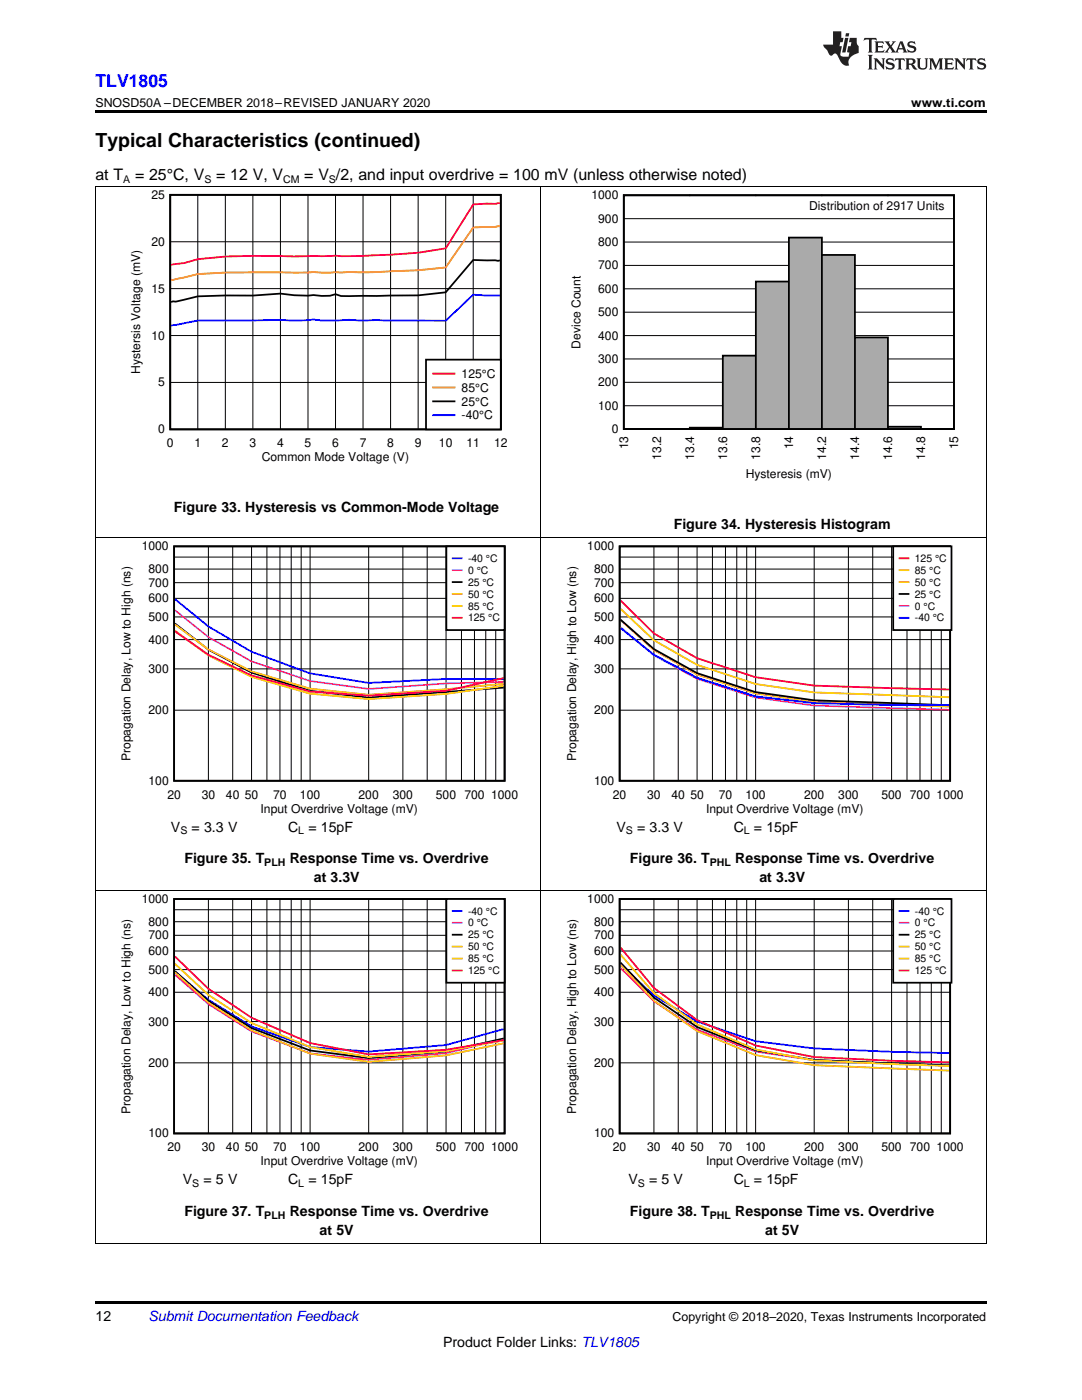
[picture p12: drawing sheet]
<svg xmlns="http://www.w3.org/2000/svg" width="216mm" height="279mm" viewBox="0 0 216 279" stroke-linecap="round" stroke-linejoin="round" font-family="sans-serif">
<path d="M19 259.7h177.8v.5h-177.8z" fill="#000"/>
<path d="M19.1 177.7v70.4M107.9 177.7v70.4M196.8 177.7v70.4M19 248.1h177.8" fill="none" stroke="#000" stroke-width=".2"/>
<path d="M23.7 178.4h79.6v54.7h-79.6z" fill-rule="evenodd" fill="#fff"/>
<path d="M34.7 179.4h66v46.8h-66zM34.9 193.8l6.7 5.9 8.6 5.5 11.7 4.4 11.7 1.6 15.4-1.4 11.5-2.6" fill="none" stroke="#000" stroke-width=".35"/>
<g fill="none" stroke="#000" stroke-width=".2">
<path d="M41.6 179.4v46.8M46.4 179.4v46.8M50.2 179.4v46.8M53.3 179.4v46.8M55.9 179.4v46.8M58.1 179.4v46.8M60.1 179.4v46.8M61.9 179.4v46.8M73.6 179.4v46.8M80.4 179.4v46.8M85.2 179.4v46.8M89 179.4v46.8"/>
<path d="M92.1 179.4v46.8M94.7 179.4v46.8M96.9 179.4v46.8M98.9 179.4v46.8M34.7 198h66M34.7 193.5h66M34.7 189.8h66M34.7 186.7h66M34.7 183.9h66M34.7 181.6h66M34.7 212.1h66M34.7 203.9h66"/>
</g>
<path d="M34.9 193.9l6.7 5.6 8.6 5.3 11.7 4.2 11.7 .9 15.4-1.3 11.5-3.2" fill="none" stroke="#00f" stroke-width=".35"/>
<path d="M34.9 194.5l6.7 5.9 8.6 5.4 11.7 4.4 11.7 1.3 15.4-1.3 11.5-2.9" fill="none" stroke="#f0f" stroke-width=".35"/>
<path d="M34.9 194l6.7 6.1 8.6 5.5 11.7 4.7 11.7 1.6 15.4-1.3 11.5-2.4" fill="none" stroke="#f90" stroke-width=".35"/>
<path d="M34.9 192.4l6.7 6.2 8.6 5.6 11.7 4.8 11.7 1.9 15.4-1.1 11.5-2.1" fill="none" stroke="#fc0" stroke-width=".35"/>
<path d="M34.9 190.9l6.7 6.4 8.6 5.8 11.7 5.1 11.7 2.2 15.4-.9 11.5-1.9" fill="none" stroke="#f00" stroke-width=".35"/>
<path d="M89.1 179.4h11.6v16.7h-11.6z" fill-rule="evenodd" fill="#fff"/>
<path d="M89.1 179.4h11.6v16.7h-11.6zM90.3 186.5h1.8" fill="none" stroke="#000" stroke-width=".35"/>
<path d="M90.3 181.8h1.8" fill="none" stroke="#00f" stroke-width=".35"/>
<path d="M90.3 184.2h1.8" fill="none" stroke="#f0f" stroke-width=".35"/>
<path d="M90.3 188.9h1.8" fill="none" stroke="#f90" stroke-width=".35"/>
<path d="M90.3 191.3h1.8" fill="none" stroke="#fc0" stroke-width=".35"/>
<path d="M90.3 193.7h1.8" fill="none" stroke="#f00" stroke-width=".35"/>
<path d="M112.6 178.4h79.6v54.7h-79.6z" fill-rule="evenodd" fill="#fff"/>
<path d="M123.6 179.4h66v46.8h-66zM123.8 192.1l6.7 7 8.6 5.9 11.7 4.6 11.7 1.9 26.9 1.1" fill="none" stroke="#000" stroke-width=".35"/>
<g fill="none" stroke="#000" stroke-width=".2">
<path d="M130.5 179.4v46.8M135.3 179.4v46.8M139.1 179.4v46.8M142.2 179.4v46.8M144.8 179.4v46.8M147 179.4v46.8M149 179.4v46.8M150.8 179.4v46.8M162.5 179.4v46.8M169.3 179.4v46.8M174.1 179.4v46.8M177.9 179.4v46.8"/>
<path d="M181 179.4v46.8M183.6 179.4v46.8M185.8 179.4v46.8M187.8 179.4v46.8M123.6 198h66M123.6 193.5h66M123.6 189.8h66M123.6 186.7h66M123.6 183.9h66M123.6 181.6h66M123.6 212.1h66M123.6 203.9h66"/>
</g>
<path d="M123.8 192.5l6.7 6.2 8.6 5.2 11.7 3.9 11.7 1.4 15.4 .7 11.5 .3" fill="none" stroke="#00f" stroke-width=".35"/>
<path d="M123.8 193.2l6.7 6.6 8.6 5.7 11.7 4.4 11.7 1.7 26.9 1.1" fill="none" stroke="#f0f" stroke-width=".35"/>
<path d="M123.8 192.5l6.7 7.2 8.6 6.1 11.7 4.8 11.7 2 26.9 1.1" fill="none" stroke="#f90" stroke-width=".35"/>
<path d="M123.8 190.5l6.7 7.7 8.6 6.3 11.7 5 11.7 2.1 26.9 1.2" fill="none" stroke="#fc0" stroke-width=".35"/>
<path d="M123.8 189.1l6.7 8.1 8.6 6.4 11.7 5.1 11.7 2.3 15.4 .7 11.5 .3" fill="none" stroke="#f00" stroke-width=".35"/>
<path d="M178.2 179.4h11.7v16.7h-11.7z" fill-rule="evenodd" fill="#fff"/>
<path d="M178.2 179.4h11.7v16.7h-11.7zM179.5 186.5h1.8" fill="none" stroke="#000" stroke-width=".35"/>
<path d="M179.5 181.8h1.8" fill="none" stroke="#00f" stroke-width=".35"/>
<path d="M179.5 184.2h1.8" fill="none" stroke="#f0f" stroke-width=".35"/>
<path d="M179.5 188.9h1.8" fill="none" stroke="#f90" stroke-width=".35"/>
<path d="M179.5 191.3h1.8" fill="none" stroke="#fc0" stroke-width=".35"/>
<path d="M179.5 193.7h1.8" fill="none" stroke="#f00" stroke-width=".35"/>
<path d="M19.1 107.4v70.4M107.9 107.4v70.4M196.8 107.4v70.4M19 177.7h177.8" fill="none" stroke="#000" stroke-width=".2"/>
<path d="M23.7 108.1h79.6v54.7h-79.6z" fill-rule="evenodd" fill="#fff"/>
<path d="M34.7 109h66v46.8h-66zM34.9 124.4l6.7 5.3 8.6 4.5 11.7 3.7 11.7 1.3 26.9-2" fill="none" stroke="#000" stroke-width=".35"/>
<g fill="none" stroke="#000" stroke-width=".2">
<path d="M34.7 119.4h66M34.7 116.3h66M34.7 113.6h66M34.7 111.2h66M41.6 109v46.8M46.4 109v46.8M50.2 109v46.8M53.3 109v46.8M55.9 109v46.8M58.1 109v46.8M60.1 109v46.8M61.9 109v46.8"/>
<path d="M73.6 109v46.8M80.4 109v46.8M85.2 109v46.8M89 109v46.8M92.1 109v46.8M94.7 109v46.8M96.9 109v46.8M98.9 109v46.8M34.7 133.5h66M34.7 127.6h66M34.7 123.1h66M34.7 141.7h66"/>
</g>
<path d="M34.9 119.6l6.7 5.4 8.6 5.1 11.7 4.3 11.7 1.9 15.4-.8h11.5" fill="none" stroke="#00f" stroke-width=".35"/>
<path d="M34.9 121.8l6.7 5.3 8.6 4.9 11.7 3.9 11.7 1.6 15.4-1.1 11.5-.3" fill="none" stroke="#f0f" stroke-width=".35"/>
<path d="M34.9 124.6l6.7 5 8.6 4.4 11.7 3.4 11.7 1.3 15.4-1.1 11.5-1.1" fill="none" stroke="#f90" stroke-width=".35"/>
<path d="M34.9 125.9l6.7 4.9 8.6 4.3 11.7 3.3 11.7 1.1 15.4-1 11.5-1.6" fill="none" stroke="#fc0" stroke-width=".35"/>
<path d="M34.9 126l6.7 4.7 8.6 4.1 11.7 3.2 11.7 .8 15.4-.9 11.5-2.6" fill="none" stroke="#f00" stroke-width=".35"/>
<path d="M89.1 109h11.6v16.7h-11.6z" fill-rule="evenodd" fill="#fff"/>
<path d="M89.1 109h11.6v16.7h-11.6zM90.3 116.2h1.8" fill="none" stroke="#000" stroke-width=".35"/>
<path d="M90.3 111.4h1.8" fill="none" stroke="#00f" stroke-width=".35"/>
<path d="M90.3 113.8h1.8" fill="none" stroke="#f0f" stroke-width=".35"/>
<path d="M90.3 118.5h1.8" fill="none" stroke="#f90" stroke-width=".35"/>
<path d="M90.3 120.9h1.8" fill="none" stroke="#fc0" stroke-width=".35"/>
<path d="M90.3 123.3h1.8" fill="none" stroke="#f00" stroke-width=".35"/>
<path d="M112.6 108.1h79.6v54.7h-79.6z" fill-rule="evenodd" fill="#fff"/>
<path d="M123.6 109h66v46.8h-66zM123.8 123.7l6.7 5.8 8.6 4.8 11.7 3.8 11.7 1.7 26.9 1" fill="none" stroke="#000" stroke-width=".35"/>
<g fill="none" stroke="#000" stroke-width=".2">
<path d="M123.6 119.4h66M123.6 116.3h66M123.6 113.6h66M123.6 111.2h66M130.5 109v46.8M135.3 109v46.8M139.1 109v46.8M142.2 109v46.8M144.8 109v46.8M147 109v46.8M149 109v46.8M150.8 109v46.8"/>
<path d="M162.5 109v46.8M169.3 109v46.8M174.1 109v46.8M177.9 109v46.8M181 109v46.8M183.6 109v46.8M185.8 109v46.8M187.8 109v46.8M123.6 133.5h66M123.6 127.6h66M123.6 123.1h66M123.6 141.7h66"/>
</g>
<path d="M123.8 119.8l6.7 6.6 8.6 5 11.7 3.8 11.7 1.6 26.9 .8" fill="none" stroke="#f00" stroke-width=".35"/>
<path d="M123.8 121.5l6.7 6.3 8.6 4.9 11.7 3.8 11.7 1.7 26.9 1" fill="none" stroke="#fc0" stroke-width=".35"/>
<path d="M123.8 123.7l6.7 6 8.6 4.9 11.7 3.8 11.7 1.7 26.9 .9" fill="none" stroke="#f90" stroke-width=".35"/>
<path d="M123.8 125.2l6.7 5.6 8.6 4.7 11.7 3.7 11.7 1.6 26.9 .8" fill="none" stroke="#f0f" stroke-width=".35"/>
<path d="M123.8 125.3l6.7 5.4 8.6 4.6 11.7 3.7 11.7 1.3 15.4 .4h11.5" fill="none" stroke="#00f" stroke-width=".35"/>
<path d="M178.2 109h11.7v16.7h-11.7z" fill-rule="evenodd" fill="#fff"/>
<path d="M178.2 109h11.7v16.7h-11.7zM179.5 118.5h1.8" fill="none" stroke="#000" stroke-width=".35"/>
<path d="M179.5 111.4h1.8" fill="none" stroke="#f00" stroke-width=".35"/>
<path d="M179.5 113.8h1.8" fill="none" stroke="#fc0" stroke-width=".35"/>
<path d="M179.5 116.2h1.8" fill="none" stroke="#f90" stroke-width=".35"/>
<path d="M179.5 120.9h1.8" fill="none" stroke="#f0f" stroke-width=".35"/>
<path d="M179.5 123.3h1.8" fill="none" stroke="#00f" stroke-width=".35"/>
<path d="M19.1 37.3v70.1M107.9 37.3v70.1M196.8 37.3v70.1M19 107.3h177.8" fill="none" stroke="#000" stroke-width=".2"/>
<path d="M113.4 38h77.9v58.1h-77.9z" fill-rule="evenodd" fill="#fff"/>
<path d="M124.5 39h65.8v46.6h-65.8zM124.5 85.6h6.6zM131.1 85.6h6.5zM137.6 85.4h6.6v.2h-6.6z" fill="none" stroke="#000" stroke-width=".35"/>
<g fill="none" stroke="#000" stroke-width=".2">
<path d="M124.5 38.8v.4M124.5 39h65.9M137.6 38.8v.4M150.8 38.8v.4M164 38.8v.4M177.2 38.8v.4M190.3 38.8v.4M124.5 57.6h65.9M124.5 53h65.9M124.5 48.3h65.9M124.5 43.6h65.9M124.5 76.3h65.9"/>
<path d="M124.5 71.6h65.9M124.5 67h65.9M124.5 62.3h65.9M124.5 85.5v.3M124.5 85.6h65.9M124.5 81h65.9M137.6 85.5v.3M150.8 85.5v.3M164 85.5v.3M177.2 85.5v.3M190.3 85.5v.3"/>
</g>
<path d="M124.5 85.6h13.2" fill="none" stroke="#aaa" stroke-width=".2"/>
<path d="M137.6 85.5h6.6" fill="none" stroke="#aaa" stroke-width=".29"/>
<path d="M144.2 71h6.6v14.6h-6.6z" fill-rule="evenodd" fill="#aaa"/>
<path d="M144.2 71h6.6v14.6h-6.6z" fill="none" stroke="#000" stroke-width=".35"/>
<path d="M150.8 56.2h6.6v29.4h-6.6z" fill-rule="evenodd" fill="#aaa"/>
<path d="M150.8 56.2h6.6v29.4h-6.6z" fill="none" stroke="#000" stroke-width=".35"/>
<path d="M157.4 47.4h6.6v38.2h-6.6z" fill-rule="evenodd" fill="#aaa"/>
<path d="M157.4 47.4h6.6v38.2h-6.6z" fill="none" stroke="#000" stroke-width=".35"/>
<path d="M164 50.9h6.6v34.7h-6.6z" fill-rule="evenodd" fill="#aaa"/>
<path d="M164 50.9h6.6v34.7h-6.6z" fill="none" stroke="#000" stroke-width=".35"/>
<path d="M170.6 67.3h6.6v18.3h-6.6z" fill-rule="evenodd" fill="#aaa"/>
<path d="M170.6 67.3h6.6v18.3h-6.6z" fill="none" stroke="#000" stroke-width=".35"/>
<path d="M177.2 85.2h6.6v.4h-6.6z" fill-rule="evenodd" fill="#aaa"/>
<path d="M177.2 85.2h6.6v.4h-6.6zM183.8 85.6h6.5z" fill="none" stroke="#000" stroke-width=".35"/>
<path d="M183.8 85.6h6.6" fill="none" stroke="#aaa" stroke-width=".2"/>
<circle cx="190.3" cy="85.6" r=".18" fill="#000"/>
<path d="M124.5 39h65.8v46.6h-65.8z" fill="none" stroke="#000" stroke-width=".35"/>
<path d="M25.6 37.9h75.6v54.7h-75.6z" fill-rule="evenodd" fill="#fff"/>
<path d="M34 38.9h65.9v46.8h-65.9zM99.8 52l-.4 .1-5-.2-5.5 6.4-5.5 .6-15.4 .2-1.1-.4-1.1 .3-1.6 .1-1.7-.2-1 .1-2.8-.1-2.7-.3-5.5 .4-11 .1-4.4 1.1-.6-.1-.4 .2" fill="none" stroke="#000" stroke-width=".35"/>
<g fill="none" stroke="#000" stroke-width=".2">
<path d="M39.5 38.9v46.8M45 38.9v46.8M50.5 38.9v46.8M56 38.9v46.8M61.5 38.9v46.8M66.9 38.9v46.8M72.4 38.9v46.8M77.9 38.9v46.8M83.4 38.9v46.8M88.9 38.9v46.8M94.4 38.9v46.8M34 57.6h65.9"/>
<path d="M34 48.2h65.9M34 76.3h65.9M34 67h65.9"/>
</g>
<path d="M99.8 40.5l-1 .2-4.4 .1-5.5 8.8-5.5 .8-5.5 .4-6.6 .3-4.4-.1-8.2 .2a127.4 127.4 0 0 0-19.2 .5l-2.8 .8-2.6 .4" fill="none" stroke="#f00" stroke-width=".35"/>
<path d="M99.8 45.2l-5.4 .2-5.5 8a158.3 158.3 0 0 1-22 .9l-8.2 .1a253.6 253.6 0 0 0-19.2 .3l-5 1.2-.4-.1" fill="none" stroke="#f60" stroke-width=".35"/>
<path d="M99.8 59l-5.4-.2-5.5 5.2h-16.5l-2.7-.2-5.5 .2-1.7-.2-3.8 .2-2.7-.1-16.5 .1-5.4 1" fill="none" stroke="#00f" stroke-width=".35"/>
<path d="M85 71.8h14.9v13.9h-14.9z" fill-rule="evenodd" fill="#fff"/>
<path d="M85 71.8h14.9v13.9h-14.9zM86.4 80.1h4.3" fill="none" stroke="#000" stroke-width=".35"/>
<path d="M86.4 74.6h4.3" fill="none" stroke="#f00" stroke-width=".35"/>
<path d="M86.4 77.3h4.3" fill="none" stroke="#f60" stroke-width=".35"/>
<path d="M86.4 82.9h4.3" fill="none" stroke="#00f" stroke-width=".35"/>
<path d="M19 37.2h177.8" fill="none" stroke="#000" stroke-width=".2"/>
<path d="M19 22h177.8v.5h-177.8z" fill="#000"/>
<g fill="#231f20">
<path d="M172.5 7.6l-.1 .5 .4-.2h.6v.1v2.1l-.2 .4h.9l-.2-.4v-2.1l.1-.1h.5l.5 .2-.2-.5zM174.5 8.3l.2 .3v1.5l-.2 .4h1.8l.2-.6a1.04 1.04 0 0 1-1.3 .2v-.7h.6l.3 .2v-.6l-.3 .2h-.6v-.6l.8-.1 .4 .3-.2-.5zM176.5 8.3l.9 1.1-.9 1.1h.8l-.2-.2 .4-.7 .5 .7-.2 .2h1.5l-.2-.2 .2-.4h.9l.1 .4-.2 .2h1l-.3-.3-.7-1.9h-.5l-.9 2-.8-1 .9-1h-.8l.1 .3-.4 .5-.3-.6 .1-.2zM179.7 8.6l.4 1h-.7zM181.3 8.4a.63 .63 0 0 0-.2 .7 .63 .63 0 0 0 .6 .4l.6 .2 .1 .2a.75 .75 0 0 1-.7 .4 .75 .75 0 0 1-.6-.5l.1 .7 .1-.1a1.11 1.11 0 0 0 1.5-.6 1.13 1.13 0 0 0-1.2-.8l-.1-.4a1.04 1.04 0 0 1 1.2 .2l-.2-.5-.2 .1-.4-.2zM173.2 10.9l.2 .4v2.2l-.2 .4h1l-.3-.4v-2.2l.3-.4zM174.3 11.6l.3 .4v1.5l-.3 .4h.8l-.2-.4v-1.3l1.5 1.7v-1.9l.2-.4h-.7l.2 .4v.9l-1.1-1.3zM177 11.8a.62 .62 0 0 0-.2 .7 .62 .62 0 0 0 .6 .4l.6 .1 .1 .3a.76 .76 0 0 1-.7 .3 .76 .76 0 0 1-.7-.4l.2 .7 .1-.1a1.11 1.11 0 0 0 1.5-.6 1.13 1.13 0 0 0-1.2-.8l-.1-.4a1.04 1.04 0 0 1 1.2 .2l-.2-.6-.2 .1-.5-.1zM178.7 11.6l-.2 .6a.61 .61 0 0 1 .8-.3v1.6l-.2 .4h.9l-.2-.4v-1.6a.63 .63 0 0 1 .7 .3l-.1-.6zM180.6 11.6l.3 .4v1.5l-.3 .4h1l-.2-.2-.1-.8 .6 .2a.76 .76 0 0 0 1.2 .7l-1-1a.58 .58 0 0 0 .6-.5 .58 .58 0 0 0-.5-.6zM181.4 11.9h.1a.45 .45 0 0 1 .5 .1 .45 .45 0 0 1 .1 .5l-.8 .2zM182.9 11.6l.2 .2a2.17 2.17 0 0 0 .3 1.9 .99 .99 0 0 0 1.6-.6v-1.1l.2-.4h-.7l.2 .2a1.92 1.92 0 0 1-.2 1.8 .6 .6 0 0 1-.9-.5v-1.1l.2-.4zM185.4 11.6l.2 .4v1.5l-.2 .4h.7l-.2-.4v-1.4l.8 1.8 .8-1.8v1.4l-.2 .4h.9l-.2-.4v-1.5l.2-.4h-.8l-.6 1.5-.6-1.5zM188.4 11.6l.2 .4v1.5l-.2 .4h1.8l.1-.6a1.04 1.04 0 0 1-1.2 .1v-.6h.5l.4 .2v-.6l-.4 .2h-.5v-.7h.8l.3 .3-.1-.6zM190.5 11.6l.2 .4v1.5l-.2 .4h.7l-.2-.4v-1.3l1.5 1.7v-1.9l.2-.4h-.7l.2 .4v.9l-1.1-1.3zM192.9 11.6l-.1 .6a.61 .61 0 0 1 .7-.3l.1 1.6-.3 .4h1l-.3-.4 .1-1.6a.63 .63 0 0 1 .7 .3l-.1-.6zM195.2 11.8a.62 .62 0 0 0-.2 .7 .62 .62 0 0 0 .6 .4l.6 .1 .1 .3a.76 .76 0 0 1-.7 .3 .76 .76 0 0 1-.6-.4l.1 .7 .1-.1a1.11 1.11 0 0 0 1.6-.6 1.13 1.13 0 0 0-1.3-.8l-.1-.4a1.04 1.04 0 0 1 1.2 .2l-.1-.6-.2 .1-.5-.1z"/>
<path d="M166.2 6.3v2.6h-1.9v.4l.8 .9a.91 .91 0 0 0 1 .8 .56 .56 0 0 1 .5-.3 .56 .56 0 0 1 .5 .3l.4 .8a1.53 1.53 0 0 0 1.9 1.2 1.54 1.54 0 0 1 1-2.1l.9-.3v-1.4a1.52 1.52 0 0 1-.4-1.6h-1.3l-.2 .8h.5l-.2 .8h-.5l-.1 1v.2l.4 .1-.2 .8a1.93 1.93 0 0 1-1.6-.3l.3-1.8h-.5l.2-.8h.4l.2-.8h-.4v-1.3zM168.6 7.6l-.6 2.9h.7l.6-2.9zM168.8 6.6l-.1 .7h.6l.2-.7z"/>
</g>
<text font-size="3.9" x="19" y="29.3">Typical Characteristics (continued)</text>
<text font-size="3.5" fill="#00f" x="19" y="17.3">TLV1805</text>
<g font-size="3.2">
<text x="19" y="36">at T</text>
<text x="27" y="36">= 25°C, V</text>
<text x="43.1" y="36">= 12 V, V</text>
<text x="60.7" y="36">= V /2, and input overdrive = 100 mV (unless otherwise noted)</text>
</g>
<g font-size="2.8">
<text x="34.7" y="102.2">Figure 33. Hysteresis vs Common-Mode Voltage</text>
<text x="134.4" y="105.6">Figure 34. Hysteresis Histogram</text>
<text x="34.1" y="165.9">V</text>
<text x="38.2" y="165.9">= 3.3 V</text>
<text x="57.5" y="165.9">C</text>
<text x="61.5" y="165.9">= 15pF</text>
<text x="123" y="165.9">V</text>
<text x="127.1" y="165.9">= 3.3 V</text>
<text x="146.4" y="165.9">C</text>
<text x="150.4" y="165.9">= 15pF</text>
<text x="36.8" y="172.3">Figure 35. T</text>
<text x="57.8" y="172.3">Response Time vs. Overdrive</text>
<text x="125.7" y="172.3">Figure 36. T</text>
<text x="146.7" y="172.3">Response Time vs. Overdrive</text>
<text x="62.6" y="176">at 3.3V</text>
<text x="151.5" y="176">at 3.3V</text>
<text x="36.5" y="236.3">V</text>
<text x="40.6" y="236.3">= 5 V</text>
<text x="57.5" y="236.3">C</text>
<text x="61.5" y="236.3">= 15pF</text>
<text x="125.4" y="236.3">V</text>
<text x="129.5" y="236.3">= 5 V</text>
<text x="146.4" y="236.3">C</text>
<text x="150.4" y="236.3">= 15pF</text>
<text x="36.8" y="242.7">Figure 37. T</text>
<text x="57.8" y="242.7">Response Time vs. Overdrive</text>
<text x="125.7" y="242.7">Figure 38. T</text>
<text x="146.7" y="242.7">Response Time vs. Overdrive</text>
<text x="63.8" y="246.4">at 5V</text>
<text x="152.7" y="246.4">at 5V</text>
<text x="19" y="263.6">12</text>
<text x="88.4" y="268.9">Product Folder Links: TLV1805</text>
</g>
<text font-size="2.8" fill="#0000c8" x="29.6" y="263.6">Submit Documentation Feedback</text>
<g font-size="2.5">
<text x="19" y="21.4">SNOSD50A –DECEMBER 2018–REVISED JANUARY 2020</text>
<text x="181.8" y="21.4">www.ti.com</text>
<text x="134.2" y="263.6">Copyright © 2018–2020, Texas Instruments Incorporated</text>
</g>
<g font-size="2.4">
<text x="30.2" y="39.7">25</text>
<text x="118" y="39.8">1000</text>
<text x="161.5" y="41.8">Distribution of 2917 Units</text>
<text x="119.4" y="44.4">900</text>
<text x="30.2" y="49">20</text>
<text x="119.4" y="53.8">700</text>
<text x="119.4" y="49.1">800</text>
<text x="30.2" y="58.4">15</text>
<text x="119.4" y="58.4">600</text>
<text x="119.4" y="63.1">500</text>
<text x="30.2" y="67.8">10</text>
<text x="115.8" y="69.6" transform="rotate(-90 115.8 69.6)">Device Count</text>
<text x="119.4" y="67.8">400</text>
<text x="28" y="74.7" transform="rotate(-90 28 74.7)">Hystersis Voltage (mV)</text>
<text x="31.6" y="77.1">5</text>
<text x="92.1" y="75.4">125°C</text>
<text x="119.4" y="77.1">200</text>
<text x="119.4" y="72.4">300</text>
<text x="92.1" y="78.2">85°C</text>
<text x="92.1" y="80.9">25°C</text>
<text x="92.1" y="83.7">-40°C</text>
<text x="119.4" y="81.8">100</text>
<text x="31.6" y="86.5">0</text>
<text x="33.3" y="89.3">0</text>
<text x="38.8" y="89.3">1</text>
<text x="44.3" y="89.3">2</text>
<text x="49.8" y="89.3">3</text>
<text x="55.3" y="89.3">4</text>
<text x="60.8" y="89.3">5</text>
<text x="66.3" y="89.3">6</text>
<text x="71.8" y="89.3">7</text>
<text x="77.3" y="89.3">8</text>
<text x="82.8" y="89.3">9</text>
<text x="87.6" y="89.3">10</text>
<text x="93.1" y="89.3">11</text>
<text x="98.6" y="89.3">12</text>
<text x="122.1" y="86.4">0</text>
<text x="125.3" y="89.7" transform="rotate(-90 125.3 89.7)">13</text>
<text x="158.3" y="89.7" transform="rotate(-90 158.3 89.7)">14</text>
<text x="191.2" y="89.7" transform="rotate(-90 191.2 89.7)">15</text>
<text x="52.2" y="92">Common Mode Voltage (V)</text>
<text x="131.9" y="91.7" transform="rotate(-90 131.9 91.7)">13.2</text>
<text x="138.5" y="91.7" transform="rotate(-90 138.5 91.7)">13.4</text>
<text x="145.1" y="91.7" transform="rotate(-90 145.1 91.7)">13.6</text>
<text x="148.8" y="95.5">Hysteresis (mV)</text>
<text x="151.7" y="91.7" transform="rotate(-90 151.7 91.7)">13.8</text>
<text x="164.9" y="91.7" transform="rotate(-90 164.9 91.7)">14.2</text>
<text x="171.4" y="91.7" transform="rotate(-90 171.4 91.7)">14.4</text>
<text x="178" y="91.7" transform="rotate(-90 178 91.7)">14.6</text>
<text x="184.6" y="91.7" transform="rotate(-90 184.6 91.7)">14.8</text>
<text x="28.3" y="109.8">1000</text>
<text x="117.2" y="109.8">1000</text>
<text x="29.6" y="117.1">700</text>
<text x="29.6" y="114.4">800</text>
<text x="118.5" y="117.1">700</text>
<text x="118.5" y="114.4">800</text>
<text x="29.6" y="123.9">500</text>
<text x="29.6" y="120.2">600</text>
<text x="118.5" y="123.9">500</text>
<text x="118.5" y="120.2">600</text>
<text x="29.6" y="128.4">400</text>
<text x="118.5" y="128.4">400</text>
<text x="29.6" y="134.3">300</text>
<text x="118.5" y="134.3">300</text>
<text x="29.6" y="142.5">200</text>
<text x="118.5" y="142.5">200</text>
<text x="26.1" y="151.9" transform="rotate(-90 26.1 151.9)">Propagation Delay, Low to High (ns)</text>
<text x="115" y="151.9" transform="rotate(-90 115 151.9)">Propagation Delay, High to Low (ns)</text>
<text x="29.6" y="156.6">100</text>
<text x="33.4" y="159.4">20</text>
<text x="40.2" y="159.4">30</text>
<text x="45.1" y="159.4">40</text>
<text x="48.9" y="159.4">50</text>
<text x="54.5" y="159.4">70</text>
<text x="59.9" y="159.4">100</text>
<text x="71.5" y="159.4">200</text>
<text x="78.4" y="159.4">300</text>
<text x="87" y="159.4">500</text>
<text x="92.7" y="159.4">700</text>
<text x="98" y="159.4">1000</text>
<text x="118.5" y="156.6">100</text>
<text x="122.3" y="159.4">20</text>
<text x="129.1" y="159.4">30</text>
<text x="134" y="159.4">40</text>
<text x="137.8" y="159.4">50</text>
<text x="143.4" y="159.4">70</text>
<text x="148.8" y="159.4">100</text>
<text x="160.4" y="159.4">200</text>
<text x="167.3" y="159.4">300</text>
<text x="175.9" y="159.4">500</text>
<text x="181.6" y="159.4">700</text>
<text x="186.9" y="159.4">1000</text>
<text x="52" y="162.2">Input Overdrive Voltage (mV)</text>
<text x="140.9" y="162.2">Input Overdrive Voltage (mV)</text>
<text x="28.3" y="180.2">1000</text>
<text x="29.6" y="184.7">800</text>
<text x="117.2" y="180.2">1000</text>
<text x="118.5" y="184.7">800</text>
<text x="29.6" y="190.6">600</text>
<text x="29.6" y="187.5">700</text>
<text x="118.5" y="190.6">600</text>
<text x="118.5" y="187.5">700</text>
<text x="29.6" y="194.3">500</text>
<text x="118.5" y="194.3">500</text>
<text x="29.6" y="198.8">400</text>
<text x="118.5" y="198.8">400</text>
<text x="29.6" y="204.7">300</text>
<text x="118.5" y="204.7">300</text>
<text x="29.6" y="212.9">200</text>
<text x="118.5" y="212.9">200</text>
<text x="26.1" y="222.3" transform="rotate(-90 26.1 222.3)">Propagation Delay, Low to High (ns)</text>
<text x="29.6" y="227">100</text>
<text x="115" y="222.3" transform="rotate(-90 115 222.3)">Propagation Delay, High to Low (ns)</text>
<text x="118.5" y="227">100</text>
<text x="33.4" y="229.8">20</text>
<text x="40.2" y="229.8">30</text>
<text x="45.1" y="229.8">40</text>
<text x="48.9" y="229.8">50</text>
<text x="52" y="232.5">Input Overdrive Voltage (mV)</text>
<text x="54.5" y="229.8">70</text>
<text x="59.9" y="229.8">100</text>
<text x="71.5" y="229.8">200</text>
<text x="78.4" y="229.8">300</text>
<text x="87" y="229.8">500</text>
<text x="92.7" y="229.8">700</text>
<text x="98" y="229.8">1000</text>
<text x="122.3" y="229.8">20</text>
<text x="129.1" y="229.8">30</text>
<text x="134" y="229.8">40</text>
<text x="137.8" y="229.8">50</text>
<text x="140.9" y="232.5">Input Overdrive Voltage (mV)</text>
<text x="143.4" y="229.8">70</text>
<text x="148.8" y="229.8">100</text>
<text x="160.4" y="229.8">200</text>
<text x="167.3" y="229.8">300</text>
<text x="175.9" y="229.8">500</text>
<text x="181.6" y="229.8">700</text>
<text x="186.9" y="229.8">1000</text>
</g>
<g font-size="2.1">
<text x="24.6" y="36.6">A</text>
<text x="40.8" y="36.6">S</text>
<text x="56.5" y="36.6">CM</text>
<text x="65.6" y="36.6">S</text>
<text x="93.4" y="112.1">-40 °C</text>
<text x="182.6" y="112.1">125 °C</text>
<text x="93.4" y="114.5">0 °C</text>
<text x="93.4" y="116.9">25 °C</text>
<text x="93.4" y="119.3">50 °C</text>
<text x="182.6" y="114.5">85 °C</text>
<text x="182.6" y="116.9">50 °C</text>
<text x="182.6" y="119.3">25 °C</text>
<text x="93.4" y="121.6">85 °C</text>
<text x="93.4" y="124">125 °C</text>
<text x="182.6" y="121.6">0 °C</text>
<text x="182.6" y="124">-40 °C</text>
<text x="36" y="166.5">S</text>
<text x="59.5" y="166.5">L</text>
<text x="124.9" y="166.5">S</text>
<text x="148.4" y="166.5">L</text>
<text x="52.7" y="172.9">PLH</text>
<text x="141.6" y="172.9">PHL</text>
<text x="93.4" y="182.5">-40 °C</text>
<text x="93.4" y="184.9">0 °C</text>
<text x="182.6" y="182.5">-40 °C</text>
<text x="182.6" y="184.9">0 °C</text>
<text x="93.4" y="187.3">25 °C</text>
<text x="93.4" y="189.7">50 °C</text>
<text x="182.6" y="187.3">25 °C</text>
<text x="182.6" y="189.7">50 °C</text>
<text x="93.4" y="192">85 °C</text>
<text x="93.4" y="194.4">125 °C</text>
<text x="182.6" y="192">85 °C</text>
<text x="182.6" y="194.4">125 °C</text>
<text x="38.3" y="236.9">S</text>
<text x="59.5" y="236.9">L</text>
<text x="127.2" y="236.9">S</text>
<text x="148.4" y="236.9">L</text>
<text x="52.7" y="243.2">PLH</text>
<text x="141.6" y="243.2">PHL</text>
</g>
</svg>
